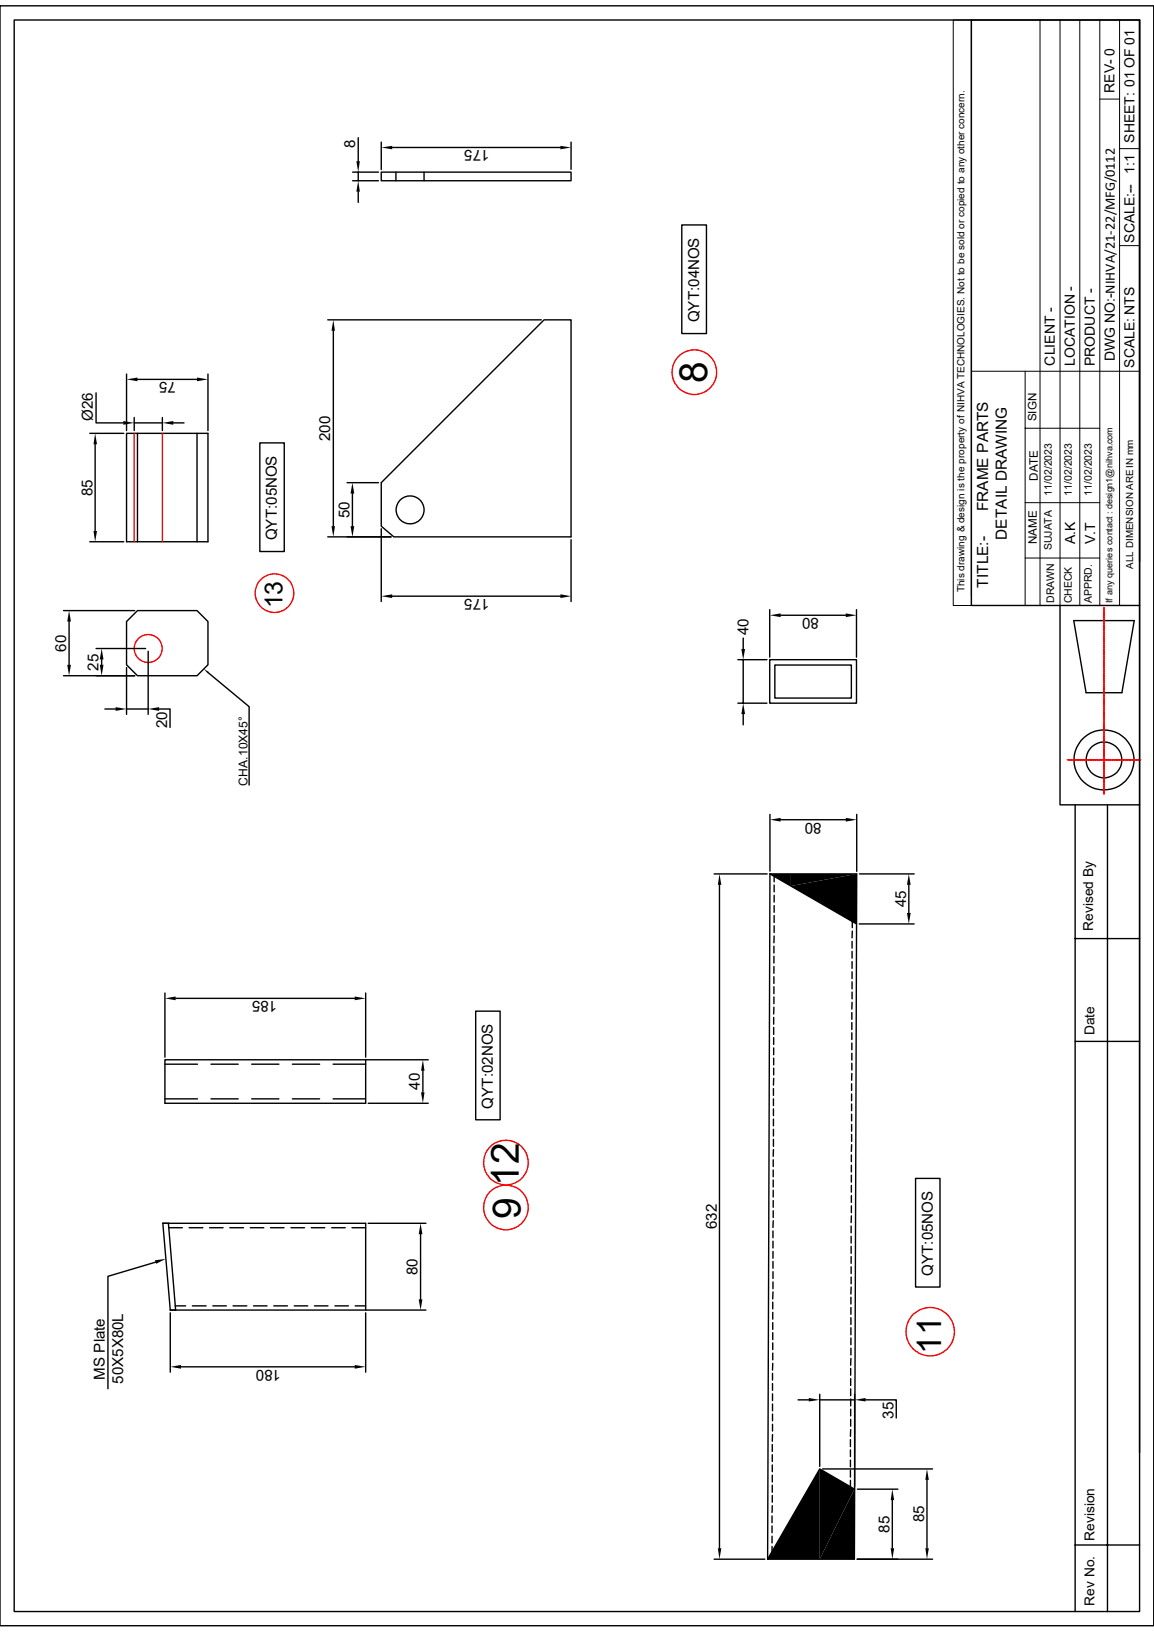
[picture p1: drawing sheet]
<svg xmlns="http://www.w3.org/2000/svg" width="210mm" height="297mm" viewBox="0 0 210 297" stroke-linecap="round" stroke-linejoin="round" font-family="sans-serif">
<g fill="none" stroke="#000" stroke-width=".25">
<path d="M0 1.1h210v294.8h-210zM2.6 3.6h204.8v289.7h-204.8zM176.8 3.6h30.6v106.6h-30.6zM207.4 3.6v98.6M64.2 32.9h4.7M64.2 31.3h4.7M65.2 25.1v4.2M65.2 31.3v1.6M65.2 34.9v1.9M69.4 31.3h34.5v1.6h-34.5zM69.4 25.9v5M71.4 26.8h30.6"/>
<path d="M72.1 31.3v1.6M77.2 31.3v1.6M103.9 25.9v4.9M59.6 58.2h38.9M124.1 40.9h4.5v19.8h-4.5zM16.3 78.9h6.2M17.5 71.5v5.5h4.9M23 78.9h14.8v19.7h-14.8zM23 68.1v10.3M24.4 76v2.4M24.4 77h5.1M25 78.9v19.7"/>
<path d="M25 69h10.9M29.5 76v2.4M31.5 77h2M35.9 78.9v19.7M37.8 68.1v10.3M60.7 60.2v35.6M16.3 98.6h6.2M17.3 80.9v15.7M47.3 80.6h4.4v19.8h-4.4zM59.6 97.7h11.6M63.2 87.8h5.7M64.1 89.8v6"/>
<path d="M69.4 87.8l29.6-29.6h4.9v39.5h-32.2l-2.3-1.9zM69.4 96.2v13.3M103.9 98.2v11.3M11.6 111.1h12.9M12.6 113.1v7.9M17.5 118h9M23 113.1l2-2h10.9l1.9 2v7.9l-1.9 2h-10.9l-2-2zM27 118.5v11.5M71.4 108.5h30.6M135.3 116.1v2M140.1 111v8.6M142.1 112h11.8"/>
<path d="M155.9 111v8.6M192.9 110.2v36.3h14.5v117.8M195.4 112.9h11l-2.2 13.2h-6.5zM207.4 110.2v36.3M11.6 123h12.9M18.5 120v1M19.1 129h1.9M23 121.5v8.5M23 129h4M29 129h1.9v3.4M37.8 122.4l7.5 6.2v14.3M134.3 128h5.3"/>
<path d="M134.3 120.1h5.3M135.3 120.1v7.9M135.3 130v1.9M140.1 120.1h15.8v7.9h-15.8zM141 121h13.9v6h-13.9zM130 159h9.6M140.1 159h15.8l-.4 124.8h-15.8M140.1 159l15.8 9.1M140.1 148.2v10.3M140.1 159l-.4 124.8M140.9 159.5v1M142.1 149.2h11.8"/>
<path d="M155.9 148.2v10.4M156.4 159h10M195.7 146.5v146.8M201.5 146.5v146.8M130.9 161v120.8M140.8 172.2v1.2M140.8 174v1.3M140.8 175.9v1.2M140.8 177.8v1.2M140.8 179.6v1.2M140.9 170.3l-.1 1.3M140.9 161.1v1.2"/>
<path d="M140.9 162.9v1.3M140.9 164.8v1.2M140.9 166.6v1.3M140.9 168.5v1.2M155.1 171.3v1.3M155.1 173.1v1.3M155.1 175v1.2M155.1 176.9v1.2M155.1 178.7v1.3M155.1 169.5v1.2M155.1 167.7v1.1M156.4 168.1h10"/>
<path d="M165.4 161v5.2M195.7 170.8h11.7M30 192.9h36.5v7.9h-36.5zM30 193.7h5.9M30 200h5.9M30 180.7v11.7M32 181.7h32.6M38.4 193.7h4.9M38.4 200h4.9M45.8 193.7h5M45.8 200h5M53.2 193.7h5"/>
<path d="M53.2 200h5M60.6 193.7h5.9M60.6 200h5.9M66.5 180.7v11.7M66.6 192.9h11.3M77 194.9v3.9M86.6 184h4.4v19.8h-4.4zM140.8 198.1v1.2M140.8 200v1.2M140.8 196.3v1.2M140.8 185.2v1.2M140.8 187v1.3"/>
<path d="M140.8 188.8v1.3M140.8 190.7v1.2M140.8 192.6v1.2M140.8 194.4v1.2M140.8 183.3v1.2M140.8 181.4v1.3M155 197.2v1.3M155 199.1v1.2M155 195.4v1.2M155 184.3v1.2M155 186.1v1.3M155 188v1.2"/>
<path d="M155 189.8v1.3M155 191.7v1.2M155 193.5v1.2M155.1 182.4l-.1 1.2M155.1 180.6v1.2M195.7 189.5h11.7M67 200.8h10.9M140.7 211.1v1.2M140.7 212.9v1.3M140.7 214.8v1.2M140.7 216.6v1.2M140.7 218.5v1.2"/>
<path d="M140.8 209.2l-.1 1.2M140.8 201.8v1.2M140.8 203.7v1.2M140.8 205.5v1.3M140.8 207.3v1.3M154.9 210.2v1.2M154.9 212v1.3M154.9 213.9v1.2M154.9 215.7v1.3M154.9 217.6v1.2M154.9 219.5v1.2M155 208.3l-.1 1.2"/>
<path d="M155 200.9v1.2M155 202.8v1.2M155 204.6v1.3M155 206.5v1.2M166.6 214.5h4.5v19.7h-4.5zM28.3 229.7l-8.7 2.6v20.4M29.6 222.6h36.9v15.8h-35.5zM30.6 222.6l1.4 15.8M30.7 223.4h2.5M31 238.9v10.8M31.9 237.7h1.9M34.4 223.4h2.5"/>
<path d="M35 237.7h2.5M38.1 223.4h2.5M38.7 237.7h2.5M41.8 223.4h2.5M42.4 237.7h2.5M45.6 223.4h2.4M46.1 237.7h2.5M49.2 223.4h2.5M49.8 237.7h2.5M53 223.4h2.4M53.6 237.7h2.4M56.6 223.4h2.5"/>
<path d="M57.2 237.7h2.5M60.4 223.4h2.4M61 237.7h2.4M64.1 223.4h2.4M64.6 237.7h1.9M66.5 238.9v10.8M66.6 238.4h10.9M67 222.6h10.5M76.5 224.6v11.9M140.6 237v1.2M140.6 238.8v1.3M140.7 235.1l-.1 1.3"/>
<path d="M140.7 224v1.3M140.7 225.9v1.2M140.7 227.8v1.2M140.7 229.6v1.2M140.7 231.4v1.3M140.7 233.3v1.2M140.7 222.2v1.2M140.7 220.3v1.3M154.9 236.1v1.2M154.9 238v1.2M154.9 239.8v1.2M154.9 234.2v1.3"/>
<path d="M154.9 223.1v1.3M154.9 225v1.2M154.9 226.8v1.3M154.9 228.7v1.2M154.9 230.5v1.3M154.9 232.4v1.2M154.9 221.3v1.2M32.9 248.8h31.7M140.6 249.9v1.3M140.6 251.8v1.2M140.6 253.7v1.2M140.6 255.5v1.3"/>
<path d="M140.6 257.3v1.3M140.6 259.2v1.2M140.6 248.1v1.2M140.6 240.7v1.2M140.6 242.5v1.3M140.6 244.4v1.2M140.6 246.3v1.2M145.2 254.8h2M149.2 253.7v13.2M149.2 254.8h6.3M154.8 249v1.3M154.8 250.9v1.2"/>
<path d="M154.8 252.8v1.2M154.8 254.6v1.3M154.8 256.5v1.2M154.8 258.3v1.2M154.9 247.2l-.1 1.3M154.9 241.6v1.3M154.9 243.5v1.2M154.9 245.4v1.2M155.5 253.7v16.8M157.5 254.8h5.6v3.3M140.5 275.9v1.2M140.5 277.7v1.2"/>
<path d="M140.5 279.6v1.2M140.5 274v1.3M140.5 262.9v1.3M140.5 264.8v1.2M140.5 266.6v1.2M140.5 268.5v1.2M140.5 270.3v1.3M140.5 272.2v1.2M140.6 261.1l-.1 1.2M149.7 267.3h20M154.8 262v1.3M154.8 263.9v1.2"/>
<path d="M154.8 265.7v1.3M154.8 267.6v1.2M154.8 269.4v1.2M154.8 260.2v1.2M155.5 271l-6.3-3.7-9.5 16.5M156 271h7.4M162.4 273v8.8M168.7 269.3v12.5M130 283.8h9.2M140.5 281.4v1M156 283.8h13.7M195.7 281.2h11.7"/>
<circle cx="74.6" cy="92.8" r="2.54"/>
<circle cx="200.9" cy="138.3" r="3.3"/>
<circle cx="200.9" cy="138.3" r="5.5"/>
</g>
<g fill="#000">
<path d="M65.2 32.9l.3 2h-.6zM64.9 29.3h.6l-.3 2zM69.4 26.8l2-.3v.7zM102 26.5l1.9 .3-1.9 .4zM22.4 76.6l2 .4-2 .3zM23 69l2-.3v.7zM29.5 77l2-.4v.7zM35.9 68.7l1.9 .3-1.9 .4zM60.7 58.2l.3 2h-.7zM17 96.6h.7l-.4 2zM17.3 78.9l.4 2h-.7zM60.3 95.8h.7l-.3 1.9z"/>
<path d="M63.8 95.8h.7l-.4 1.9zM64.1 87.8l.4 2h-.7zM12.6 111.1l.3 2h-.7zM69.4 108.5l2-.3v.6zM102 108.2l1.9 .3-1.9 .3zM134.9 118.1h.7l-.3 2zM140.1 112l2-.4v.7zM153.9 111.6l2 .4-2 .3zM12.2 121h.7l-.3 2zM18.2 121h.6l-.3 2zM18.5 118l.3 2h-.6zM21 128.7l2 .3-2 .4z"/>
<path d="M27 129l2-.3v.7zM37.1 121.8l.9 .5-.2 .2zM135.3 128l.3 2h-.7zM140.1 159h3.8v2.2zM140.1 149.2l2-.4v.7zM153.9 148.8l2 .4-2 .3zM130.9 159l.4 2h-.7zM143.9 161.2l12-2.2v9.1zM143.9 159h12l-12 2.2zM165.4 159l.3 2h-.6zM165.1 166.2h.6l-.3 1.9zM30 181.7l2-.3v.6z"/>
<path d="M64.6 181.4l1.9 .3-1.9 .3zM76.6 198.8h.7l-.3 2zM77 192.9l.3 2h-.7zM28.2 229.4l2-.3-1.8 .9zM76.2 236.5h.7l-.4 1.9zM76.5 222.6l.4 2h-.7zM31 248.8l1.9-.4v.7zM64.6 248.4l1.9 .4-1.9 .3zM147.2 254.4l2 .4-2 .3zM155.5 254.8l2-.4v.7zM162.4 271l.3 2h-.6zM168.7 267.3l.3 2h-.6z"/>
<path d="M130.6 281.8h.7l-.4 2zM149.2 267.3v16.5h-9.5zM149.2 267.3l-9.5 16.5zM155.5 271v12.8h-6.3zM149.2 267.3l6.3 3.7-6.3 12.8zM162.1 281.8h.6l-.3 2zM168.4 281.8h.6l-.3 2z"/>
</g>
<g fill="none" stroke="#f00" stroke-width=".25">
<path d="M24.4 78.9v19.7M29.5 78.9v19.7M200.9 110.5v.7M200.9 111.3v.2M200.9 111.5v.9M200.9 112.4v.2M200.9 112.7v.8M200.9 113.6v.2M200.9 113.9v.8M200.9 114.8v.2M200.9 115.1v.8M200.9 116v.2"/>
<path d="M200.9 116.3v.8M200.9 117.2v.2M200.9 117.5v.8M200.9 118.4v.2M200.9 118.7v.8M200.9 119.5v.3M200.9 119.8v.9M194.2 138.3h.4M194.7 138.3h.2M195 138.3h.8M195.9 138.3h.2M196.2 138.3h11.4"/>
<path d="M200.9 120.7v.2M200.9 121v.8M200.9 121.9v.2M200.9 122.2v.8M200.9 123.1v.2M200.9 123.4v.8M200.9 124.3v.2M200.9 124.6v.8M200.9 125.5v.2M200.9 125.8v.8M200.9 126.7v.2M200.9 127v.8"/>
<path d="M200.9 127.8v16.8"/>
<circle cx="126.4" cy="67.7" r="4.1"/>
<circle cx="27" cy="118" r="2.54"/>
<circle cx="50" cy="108" r="3.5"/>
<circle cx="92.1" cy="219.7" r="4.1"/>
<circle cx="92.1" cy="211.6" r="4.1"/>
<circle cx="169.3" cy="242.4" r="4.4"/>
</g>
<g fill="none" stroke="#000" stroke-width=".18">
<path d="M173.5 3.6h3.3v106.6h-3.3zM176.8 3.6v104.8M189.3 3.6v106.6M192.9 3.6v106.6M196.5 3.6v106.6M200.2 18h3.6M200.2 3.6v106.6M203.8 3.6v106.6M203.8 27.1h3.6M203.8 44.7h3.6M176.8 67.6h30.6M186.6 67.6v42.6"/>
<path d="M186.6 77.9h13.6M186.6 91.5h13.6M176.8 110.2h30.6M186.6 101.6h13.6M155.9 159v9.1M155.5 271v12.8"/>
</g>
<g font-size="7.1">
<text x="128.7" y="69.7" transform="rotate(-90 128.7 69.7)">8</text>
<text x="94.4" y="215.9" transform="rotate(-90 94.4 215.9)">12</text>
<text x="94.7" y="221.8" transform="rotate(-90 94.7 221.8)">9</text>
</g>
<text font-size="6.2" x="171.3" y="246.3" transform="rotate(-90 171.3 246.3)">11</text>
<text font-size="4.5" x="51.4" y="110.7" transform="rotate(-90 51.4 110.7)">13</text>
<g font-size="2.8">
<text x="64.6" y="27" transform="rotate(-90 64.6 27)">8</text>
<text x="89.1" y="27.4" transform="rotate(-180 89.1 27.4)">175</text>
<text x="127.2" y="58.7" transform="rotate(-90 127.2 58.7)">QYT:04NOS</text>
<text x="32" y="69.6" transform="rotate(-180 32 69.6)">75</text>
<text x="16.9" y="76.6" transform="rotate(-90 16.9 76.6)">Ø26</text>
<text x="60.1" y="80.3" transform="rotate(-90 60.1 80.3)">200</text>
<text x="16.8" y="90.3" transform="rotate(-90 16.8 90.3)">85</text>
<text x="63.6" y="94.3" transform="rotate(-90 63.6 94.3)">50</text>
<text x="179.8" y="93.1" transform="rotate(-90 179.8 93.1)">FRAME PARTS</text>
<text x="50.4" y="98.3" transform="rotate(-90 50.4 98.3)">QYT:05NOS</text>
<text x="183.2" y="98.3" transform="rotate(-90 183.2 98.3)">DETAIL DRAWING</text>
<text x="179.8" y="107" transform="rotate(-90 179.8 107)">TITLE:-</text>
<text x="89.1" y="109" transform="rotate(-180 89.1 109)">175</text>
<text x="149" y="112.5" transform="rotate(-180 149 112.5)">80</text>
<text x="12" y="118.6" transform="rotate(-90 12 118.6)">60</text>
<text x="136.2" y="115.7" transform="rotate(-90 136.2 115.7)">40</text>
<text x="17.9" y="122" transform="rotate(-90 17.9 122)">25</text>
<text x="30.4" y="132.5" transform="rotate(-90 30.4 132.5)">20</text>
<text x="149.5" y="149.7" transform="rotate(-180 149.5 149.7)">80</text>
<text x="164.9" y="165.1" transform="rotate(-90 164.9 165.1)">45</text>
<text x="50.5" y="182.2" transform="rotate(-180 50.5 182.2)">185</text>
<text x="76.4" y="198.3" transform="rotate(-90 76.4 198.3)">40</text>
<text x="89.7" y="201.8" transform="rotate(-90 89.7 201.8)">QYT:02NOS</text>
<text x="130.4" y="223.7" transform="rotate(-90 130.4 223.7)">632</text>
<text x="76" y="232.1" transform="rotate(-90 76 232.1)">80</text>
<text x="169.8" y="232.2" transform="rotate(-90 169.8 232.2)">QYT:05NOS</text>
<text x="19.1" y="251.1" transform="rotate(-90 19.1 251.1)">MS Plate</text>
<text x="22.4" y="251.9" transform="rotate(-90 22.4 251.9)">50X5X80L</text>
<text x="51.1" y="249.3" transform="rotate(-180 51.1 249.3)">180</text>
<text x="162.6" y="258.2" transform="rotate(-90 162.6 258.2)">35</text>
<text x="161.9" y="278.9" transform="rotate(-90 161.9 278.9)">85</text>
<text x="168.2" y="277.1" transform="rotate(-90 168.2 277.1)">85</text>
</g>
<g font-size="2.5">
<text x="202.8" y="16.9" transform="rotate(-90 202.8 16.9)">REV- 0</text>
<text x="206.5" y="25.9" transform="rotate(-90 206.5 25.9)">SHEET: 01 OF 01</text>
<text x="206.5" y="31.7" transform="rotate(-90 206.5 31.7)">1:1</text>
<text x="206.5" y="44.2" transform="rotate(-90 206.5 44.2)">SCALE:--</text>
<text x="202.9" y="65.7" transform="rotate(-90 202.9 65.7)">DWG NO:-NIHVA/21-22/MFG/0112</text>
<text x="191.9" y="66.5" transform="rotate(-90 191.9 66.5)">CLIENT -</text>
<text x="195.6" y="66.6" transform="rotate(-90 195.6 66.6)">LOCATION -</text>
<text x="199.2" y="66.6" transform="rotate(-90 199.2 66.6)">PRODUCT -</text>
<text x="206.5" y="66.9" transform="rotate(-90 206.5 66.9)">SCALE: NTS</text>
<text x="195.7" y="99.1" transform="rotate(-90 195.7 99.1)">A.K</text>
<text x="199.3" y="99.1" transform="rotate(-90 199.3 99.1)">V.T</text>
<text x="198.9" y="169.4" transform="rotate(-90 198.9 169.4)">Revised By</text>
<text x="199.2" y="188.4" transform="rotate(-90 199.2 188.4)">Date</text>
<text x="199.2" y="280.4" transform="rotate(-90 199.2 280.4)">Revision</text>
<text x="199.2" y="292.2" transform="rotate(-90 199.2 292.2)">Rev No.</text>
</g>
<text font-size="2.2" x="45" y="143" transform="rotate(-90 45 143)">CHA.10X45°</text>
<g font-size="2.1">
<text x="188.6" y="76.7" transform="rotate(-90 188.6 76.7)">SIGN</text>
<text x="188.8" y="87.5" transform="rotate(-90 188.8 87.5)">DATE</text>
<text x="188.7" y="99" transform="rotate(-90 188.7 99)">NAME</text>
</g>
<g font-size="1.9">
<text x="191.4" y="90.2" transform="rotate(-90 191.4 90.2)">11/02/2023</text>
<text x="195.1" y="90.2" transform="rotate(-90 195.1 90.2)">11/02/2023</text>
<text x="198.7" y="90.2" transform="rotate(-90 198.7 90.2)">11/02/2023</text>
<text x="191.4" y="100.2" transform="rotate(-90 191.4 100.2)">SUJATA</text>
<text x="191.9" y="109.7" transform="rotate(-90 191.9 109.7)">DRAWN</text>
<text x="195.1" y="109.8" transform="rotate(-90 195.1 109.8)">CHECK</text>
<text x="198.7" y="109.7" transform="rotate(-90 198.7 109.7)">APPRD.</text>
</g>
<g font-size="1.8">
<text x="175.5" y="107.8" transform="rotate(-90 175.5 107.8)">This drawing &amp; design is the property of NIHVA TECHNOLOGIES. Not to be sold or copied to any other concern.</text>
<text x="206.2" y="103.5" transform="rotate(-90 206.2 103.5)">ALL DIMENSION ARE IN mm</text>
</g>
<text font-size="1.7" x="202.4" y="109.8" transform="rotate(-90 202.4 109.8)">If any queries contact : design1@nihva.com</text>
</svg>
